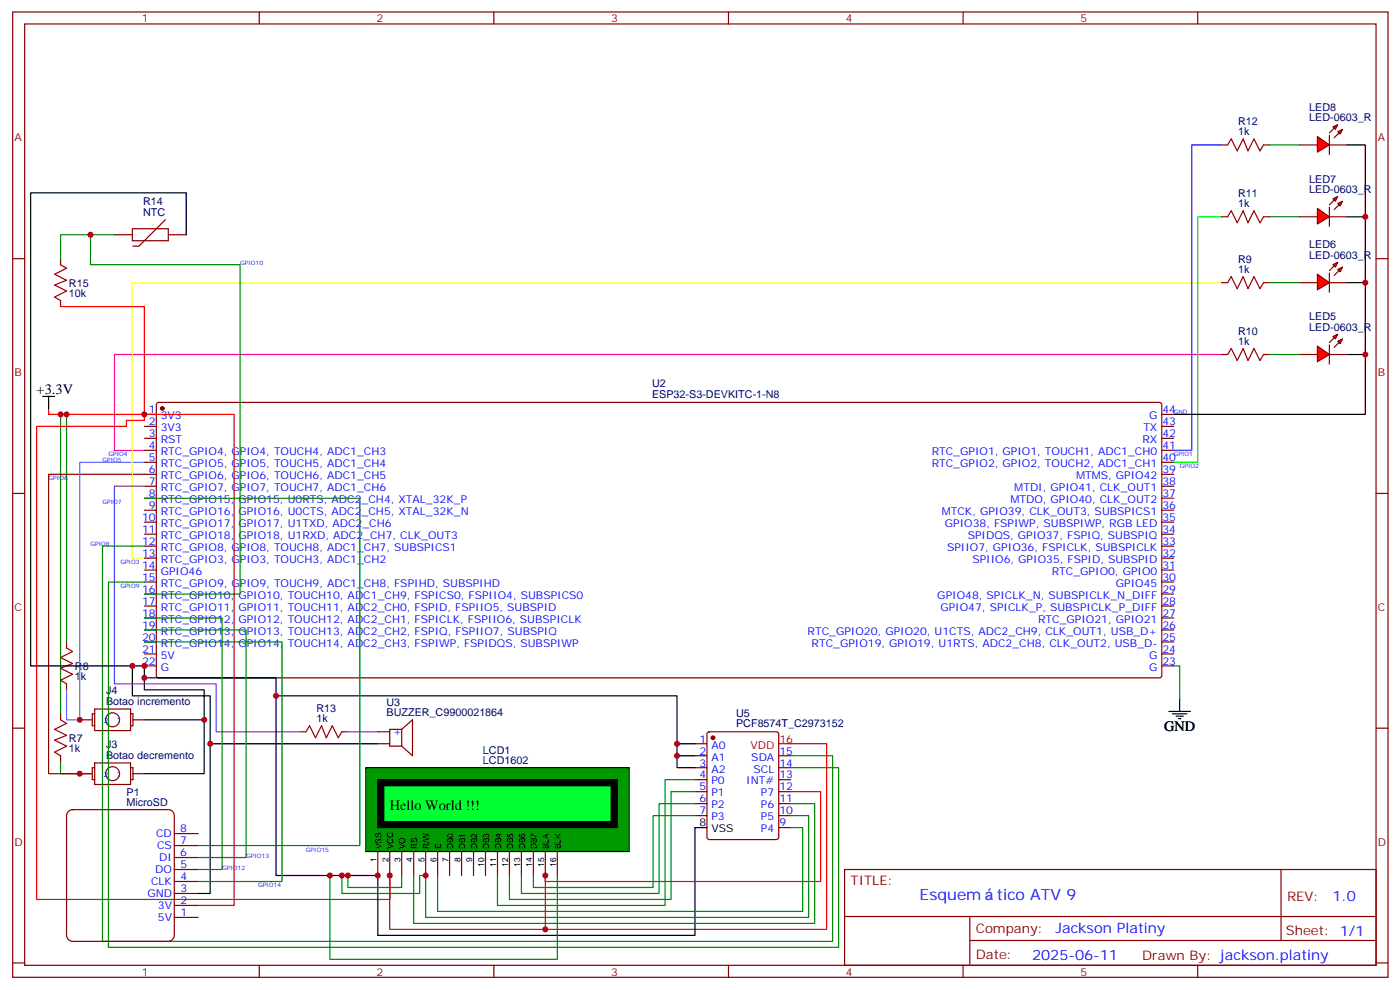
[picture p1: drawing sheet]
<svg xmlns="http://www.w3.org/2000/svg" width="413mm" height="292mm" viewBox="0 0 413 292" stroke-linecap="round" stroke-linejoin="round" font-family="sans-serif">
<g fill="none" stroke="#870000" stroke-width=".35">
<path d="M3.7 3.5h405.4v284.4h-405.4zM7.3 7.1h398.3v277.2h-398.3zM76.4 3.5v3.6M145.6 3.5v3.6M214.7 3.5v3.6M283.8 3.5v3.6M353 3.5v3.6M3.7 76.2h3.6M405.6 76.2h3.5M3.7 145.3h3.6M405.6 145.3h3.5M19.6 189.1v1.8"/>
<path d="M3.7 214.5h3.6M17.9 210.3v1.7M19.6 201.4v1.8M23.5 212h3.5M27.9 208.8h10.6v6.4h-10.6zM27.9 210.3h-.7v3.5h.7M31.1 212a2.06 2.06 0 0 1 3-1.9 2.06 2.06 0 0 1 .4 3.5 2.06 2.06 0 0 1-3.3-1l-.1-.6M38.5 210.3h.7v3.5h-.7M39.1 212h3.4M405.6 214.5h3.5M17.9 222.6v1.8M23.5 227.9h3.5"/>
<path d="M27.9 224.7h10.6v6.4h-10.6zM27.9 226.1h-.7v3.6h.7M31.1 227.9a2.06 2.06 0 0 1 3-1.9 2.06 2.06 0 0 1 .4 3.5 2.06 2.06 0 0 1-3.3-1.1l-.1-.5M38.5 226.1h.7v3.6h-.7M39.1 227.9h3.4M248.9 256.1h156.7v28.2h-156.7zM377.5 256.1l.1 20.9M249 270h156.4M285.8 277h119.6M285.8 270v14.1M3.7 283.6h3.6M76.4 284.3v3.6"/>
<path d="M145.6 284.3v3.6M214.7 284.3v3.6M283.8 284.3v3.6M353 284.3v3.6M405.6 283.6h3.5"/>
</g>
<path d="M17.9 122.1v88.2M19.6 122.1v67M17.9 224.4v3.5h8.8" fill="none" stroke="#008700" stroke-width=".35"/>
<path d="M19.6 190.9l1.8 1-3.5 1.8 3.5 1.7-3.5 1.4 3.5 1.8-3.5 1.8 1.7 1M17.9 212l1.7 1.1-3.5 1.7 3.5 1.8-3.5 1.4 3.5 1.8-3.5 1.7 1.8 1.1" fill="none" stroke="#a10000" stroke-width=".35"/>
<g fill="none" stroke="#000" stroke-width=".35">
<path d="M397.1 42.7h5.3v79.4h-56.5M397.1 63.9h5.3M397.1 83.3h5.3M12.6 116.8h3.5M14.3 116.8v3.5M397.1 104.4h5.3M42.5 212h17.7M111.3 219.1h-49.4v-14.1h-22.9v-8.9h3.5v7.1h17.7v24.7h-17.7M344.5 209.5h6.3M345.6 210.3h4.2M346.6 211h2.1M347.3 211.7h.7"/>
<path d="M347.7 206v3.5"/>
</g>
<path d="M42.5 139.7h-28.2v88.2h9.2" fill="none" stroke="#900" stroke-width=".35"/>
<path d="M42.5 136.2h-19v75.8h-3.9v-8.8" fill="none" stroke="#0cf" stroke-width=".35"/>
<path d="M360 104.4h-326.3v28.2h8.8" fill="none" stroke="#f0f" stroke-width=".35"/>
<path d="M360 83.3h-321v81.1h3.5" fill="none" stroke="#ff0" stroke-width=".35"/>
<path d="M360 63.9h-7v72.3h-7.1" fill="none" stroke="#0f0" stroke-width=".35"/>
<path d="M360 42.7h-8.8v89.9h-5.3" fill="none" stroke="#00f" stroke-width=".35"/>
<path d="M14.3 120.3v1.8h28.2v1.7h-5.2v1.8h-26.5v139.3h104.1v-7v15.9h128.7v-54.7h-10.6" fill="none" stroke="#f00" stroke-width=".35"/>
<g fill="#f00" stroke="#870000" stroke-width=".35">
<path d="M388.3 102l3.5 2.4-3.5 2.1z"/>
<path d="M391.8 101.6v5.6z"/>
</g>
<g fill="#870000" stroke="#870000" stroke-width=".35">
<path d="M391.8 100.9l1.4-1.4z"/>
<path d="M393.2 102.3l1.4-1.4z"/>
</g>
<g fill="#f00" stroke="#870000" stroke-width=".35">
<path d="M392.9 99.1l1.4-.7-.7 1.4z"/>
<path d="M394.3 100.5l1.4-.7-.7 1.4z"/>
</g>
<path d="M383 104.4h5.3M391.8 104.4h5.3" fill="none" stroke="#870000" stroke-width=".35"/>
<g fill="#f00" stroke="#870000" stroke-width=".35">
<path d="M388.3 80.8l3.5 2.5-3.5 2.1z"/>
<path d="M391.8 80.4v5.7z"/>
</g>
<g fill="#870000" stroke="#870000" stroke-width=".35">
<path d="M391.8 79.7l1.4-1.4z"/>
<path d="M394.6 79.7l-1.4 1.4z"/>
</g>
<g fill="#f00" stroke="#870000" stroke-width=".35">
<path d="M392.9 78l1.4-.7-.7 1.4z"/>
<path d="M394.3 79.4l1.4-.7-.7 1.4z"/>
</g>
<g fill="none" stroke="#870000" stroke-width=".35">
<path d="M360 42.7h1.8M372.4 42.7h1.8M360 63.9h1.8M372.4 63.9h1.8M360 83.3h1.8M372.4 83.3h1.8M383 83.3h5.3M391.8 83.3h5.3M46.3 118.7l.5-.2 295.2 .1 .4 .6-.1 80-.6 .5-295.2-.1-.4-.6v-79.8zM360 104.4h1.8M372.4 104.4h1.8M42.5 122.1h3.6"/>
<path d="M42.5 125.6h3.6M42.5 129.1h3.6M42.5 132.6h3.6M42.5 136.2h3.6M42.5 139.7h3.6M342.4 122.1h3.5M342.4 125.6h3.5M342.4 129.1h3.5M342.4 132.6h3.5M342.4 136.2h3.5M342.4 139.7h3.5M42.5 143.2h3.6"/>
<path d="M42.5 146.8h3.6M42.5 150.3h3.6M42.5 153.8h3.6M42.5 157.3h3.6M342.4 143.2h3.5M342.4 146.8h3.5M342.4 150.3h3.5M342.4 153.8h3.5M342.4 157.3h3.5M42.5 160.9h3.6M42.5 164.4h3.6M42.5 167.9h3.6"/>
<path d="M42.5 171.4h3.6M42.5 175h3.6M42.5 178.5h3.6M342.4 160.9h3.5M342.4 164.4h3.5M342.4 167.9h3.5M342.4 171.4h3.5M342.4 175h3.5M342.4 178.5h3.5M42.5 182h3.6M42.5 185.6h3.6M42.5 189.1h3.6"/>
<path d="M42.5 192.6h3.6M42.5 196.1h3.6M342.4 182h3.5M342.4 185.6h3.5M342.4 189.1h3.5M342.4 192.6h3.5M342.4 196.1h3.5"/>
</g>
<path d="M361.8 42.7l1.1-1.8 1.7 3.5 1.8-3.5 1.4 3.5 1.8-3.5 1.7 3.5 1.1-1.7M361.8 63.9l1.1-1.8 1.7 3.5 1.8-3.5 1.4 3.5 1.8-3.5 1.7 3.5 1.1-1.7M361.8 83.3l1.1-1.8 1.7 3.5 1.8-3.5 1.4 3.5 1.8-3.5 1.7 3.5 1.1-1.7M361.8 104.4l1.1-1.7 1.7 3.5 1.8-3.5 1.4 3.5 1.8-3.5 1.7 3.5 1.1-1.8" fill="none" stroke="#a10000" stroke-width=".35"/>
<path d="M374.2 42.7h8.8M374.2 63.9h8.8M374.2 83.3h8.8M374.2 104.4h8.8" fill="none" stroke="#008700" stroke-width=".35"/>
<circle cx="47.8" cy="120.3" r=".53" fill="#870000" stroke="#870000" stroke-width=".35"/>
<g fill="#f00" stroke="#870000" stroke-width=".35">
<path d="M388.3 61.4l3.5 2.5-3.5 2.1z"/>
<path d="M391.8 61v5.7z"/>
</g>
<g fill="#870000" stroke="#870000" stroke-width=".35">
<path d="M391.8 60.3l1.4-1.4z"/>
<path d="M393.2 61.7l1.4-1.4z"/>
</g>
<g fill="#f00" stroke="#870000" stroke-width=".35">
<path d="M392.9 58.6l1.4-.7-.7 1.4z"/>
<path d="M394.3 60l1.4-.7-.7 1.4z"/>
</g>
<path d="M383 63.9h5.3M391.8 63.9h5.3" fill="none" stroke="#870000" stroke-width=".35"/>
<g fill="#f00" stroke="#870000" stroke-width=".35">
<path d="M388.3 40.2l3.5 2.5-3.5 2.1z"/>
<path d="M391.8 39.9v5.6z"/>
</g>
<g fill="#870000" stroke="#870000" stroke-width=".35">
<path d="M391.8 39.2l1.4-1.5z"/>
<path d="M393.2 40.6l1.4-1.4z"/>
</g>
<g fill="#f00" stroke="#870000" stroke-width=".35">
<path d="M392.9 37.4l1.4-.7-.7 1.4z"/>
<path d="M394.3 38.8l1.4-.7-.7 1.4z"/>
</g>
<path d="M383 42.7h5.3M391.8 42.7h5.3" fill="none" stroke="#870000" stroke-width=".35"/>
<path d="M107.8 226.1h77.6v24.7h-77.6z" fill="#090" stroke="#000" stroke-width=".35"/>
<g fill="none" stroke="#870000" stroke-width=".35">
<path d="M111.3 250.8v7.1M114.9 250.8v7.1M118.4 250.8v7.1M121.9 250.8v7.1M125.4 250.8v7.1M129 250.8v7.1M132.5 250.8v7.1M136 250.8v7.1M139.6 250.8v7.1M143.1 250.8v7.1M146.6 250.8v7.1M150.1 250.8v7.1"/>
<path d="M153.7 250.8v7.1M157.2 250.8v7.1M160.7 250.8v7.1M164.3 250.8v7.1"/>
</g>
<path d="M111.3 229.7h70.6v14.1h-70.6z" fill="#000" stroke="#000" stroke-width=".35"/>
<path d="M113.1 231.4h67v10.6h-67z" fill="none" stroke="#000" stroke-width=".35"/>
<path d="M113.1 231.4h67v10.6h-67z" fill="#0f3" stroke="#000" stroke-width=".35"/>
<path d="M17.9 78l1.7 1-3.5 1.8 3.5 1.7-3.5 1.5 3.5 1.7-3.5 1.8 1.8 1M90.2 215.5l1-1.7 1.8 3.5 1.8-3.5 1.4 3.5 1.7-3.5 1.8 3.5 1.1-1.8" fill="none" stroke="#a10000" stroke-width=".35"/>
<g fill="none" stroke="#870000" stroke-width=".35">
<path d="M17.9 76.2v1.8M33.7 69.1h5.3M39 67.4h10.6v3.5h-10.6zM48.7 64.7l-7.7 7.8h-1.8M49.6 69.1h5.3M17.9 88.5v1.8M88.4 215.5h1.8M100.8 215.5h1.7M111.3 215.5h3.6M111.3 219.1h3.6M118.4 214.8h-3.5v5h3.5M118.4 214.8v5"/>
<path d="M118.4 214.8l3.2-2.8v10.6l-3.2-2.8M204.8 219.1h3.6M208.6 215.8l.5-.3h19.7l.7 .5v30.6l-.4 .6-20 .1-.7-.5v-30.5zM20.2 239l1.2-.5h28.2a1.76 1.76 0 0 1 1.8 1.7v35.3a1.89 1.89 0 0 1-1.8 1.8h-28.2a1.89 1.89 0 0 1-1.8-1.8v-35.3zM204.8 222.6h3.6M204.8 226.1h3.6M204.8 229.7h3.6M204.8 233.2h3.6M204.8 236.7h3.6M229.5 222.6h3.5M229.5 226.1h3.5M229.5 229.7h3.5"/>
<path d="M229.5 233.2h3.5M229.5 236.7h3.5M51.4 259.6h7M51.4 256.1h7M51.4 252.6h7M51.4 249.1h7M51.4 245.5h7M204.8 240.2h3.6M229.5 240.2h3.5M229.5 243.8h3.5M51.4 270.2h7M51.4 266.7h7"/>
<path d="M51.4 263.2h7"/>
</g>
<path d="M42.5 143.2h-8.8v58.2h30v14.1h24.7M102.5 215.5h8.8" fill="none" stroke="#90c" stroke-width=".35"/>
<path d="M54.9 69.1v-12.3h-45.9v139.3h30M42.5 199.7h38.9v58.2h29.9v17.6h93.5v-31.7h3.6M61.9 219.1v44.1h-3.5M81.4 205h118.1v21.1h5.3M199.5 219.1h5.3M199.5 222.6h5.3" fill="none" stroke="#000" stroke-width=".35"/>
<circle cx="210.1" cy="217.3" r=".53" fill="#870000" stroke="#870000" stroke-width=".35"/>
<path d="M17.9 90.3h24.6v31.8h26.5v144.6h-10.6M229.5 219.1h3.5M233 233.2h8.9v26.4h-81.2v-1.7v15.9" fill="none" stroke="#f00" stroke-width=".35"/>
<g fill="none" stroke="#008700" stroke-width=".35">
<path d="M26.7 69.1v8.9h44.1v97h-28.3M33.7 69.1h-15.8v7.1M42.5 146.8h63.5v102.3h-47.6M42.5 160.9h-12.3v116.4h215.2v-54.7h-12.4M42.5 171.4h-10.5v107.6h215.2v-52.9h-14.2M42.5 182h23v74.1h-7.1M42.5 185.6h30v67h-14.1M42.5 189.1h40.6v70.5h-24.7M345.9 196.1h1.8v9.9M204.8 229.7h-8.8v37h-49.4v-8.8M204.8 233.2h-7v31.7h-47.7v-7M204.8 236.7h-10.6v26.5h-40.5v-5.3"/>
<path d="M233 236.7h7.1v35.3h-118.2v-14.1M97.2 257.9v24.7h67.1v-24.7M102.5 257.9v3.5h15.9v-3.5M204.8 240.2h-12.3v21.2h-35.3v-3.5M233 243.8h3.6v24.7h-107.6v-10.6M233 240.2h5.3v30h-112.9v-12.3h-1.7v5.3h-22.9v-5.3"/>
</g>
<g fill="#c00">
<circle cx="23.5" cy="227.9" r=".88"/>
<circle cx="23.5" cy="212" r=".88"/>
<circle cx="60.2" cy="212" r=".88"/>
<circle cx="402.4" cy="104.4" r=".88"/>
<circle cx="402.4" cy="83.3" r=".88"/>
<circle cx="402.4" cy="63.9" r=".88"/>
<circle cx="42.5" cy="196.1" r=".88"/>
<circle cx="19.6" cy="122.1" r=".88"/>
<circle cx="17.9" cy="122.1" r=".88"/>
<circle cx="42.5" cy="122.1" r=".88"/>
<circle cx="42.5" cy="199.7" r=".88"/>
<circle cx="114.9" cy="257.9" r=".88"/>
<circle cx="111.3" cy="257.9" r=".88"/>
<circle cx="81.4" cy="205" r=".88"/>
<circle cx="199.5" cy="222.6" r=".88"/>
<circle cx="199.5" cy="219.1" r=".88"/>
<circle cx="102.5" cy="257.9" r=".88"/>
<circle cx="100.8" cy="257.9" r=".88"/>
<circle cx="125.4" cy="257.9" r=".88"/>
<circle cx="97.2" cy="257.9" r=".88"/>
<circle cx="160.7" cy="273.8" r=".88"/>
<circle cx="160.7" cy="257.9" r=".88"/>
<circle cx="39" cy="196.1" r=".88"/>
<circle cx="26.7" cy="69.1" r=".88"/>
<circle cx="61.9" cy="219.1" r=".88"/>
</g>
<g font-size="4.6" fill="#00f">
<text x="271" y="265.1">Esquem</text>
<text x="293.8" y="265.1">tico ATV 9</text>
</g>
<g font-size="4.2">
<text x="10.8" y="116.1">+3.3V</text>
<text x="343.1" y="215.2">GND</text>
<text x="114.9" y="238.5">Hello World !!!</text>
</g>
<g font-size="4.2" fill="#00f">
<text x="392.7" y="265.4">1.0</text>
<text x="311.1" y="274.9">Jackson Platiny</text>
<text x="304.2" y="282.7">2025-06-11</text>
</g>
<g font-size="3.9" fill="#800">
<text x="250.7" y="260.7">TITLE:</text>
<text x="379.3" y="265.4">REV:</text>
<text x="287.6" y="274.9">Company:</text>
<text x="379" y="275.5">Sheet: 1/1</text>
<text x="287.6" y="282.6">Date:</text>
<text x="336.6" y="282.7">Drawn By: jackson.platiny</text>
</g>
<g font-size="3.2" fill="#800">
<text x="41.8" y="6.5">1</text>
<text x="111" y="6.5">2</text>
<text x="180.1" y="6.5">3</text>
<text x="249.3" y="6.5">4</text>
<text x="318.4" y="6.5">5</text>
<text x="4.3" y="41.6">A</text>
<text x="406.1" y="41.6">A</text>
<text x="4.3" y="110.8">B</text>
<text x="406.1" y="110.8">B</text>
<text x="4.3" y="179.9">C</text>
<text x="406.1" y="179.9">C</text>
<text x="4.3" y="249.1">D</text>
<text x="406.1" y="249.1">D</text>
<text x="41.8" y="287.3">1</text>
<text x="111" y="287.3">2</text>
<text x="180.1" y="287.3">3</text>
<text x="249.3" y="287.3">4</text>
<text x="318.4" y="287.3">5</text>
</g>
<g font-size="3.2" fill="#000080">
<text x="385.8" y="35.6">LED-0603_R</text>
<text x="385.8" y="32.6">LED8</text>
<text x="364.9" y="39.9">1k</text>
<text x="364.9" y="36.8">R12</text>
<text x="385.8" y="53.8">LED7</text>
<text x="364.9" y="58">R11</text>
<text x="385.8" y="56.8">LED-0603_R</text>
<text x="42.2" y="63.7">NTC</text>
<text x="42.2" y="60.5">R14</text>
<text x="364.9" y="61">1k</text>
<text x="364.9" y="77.4">R9</text>
<text x="385.8" y="76.2">LED-0603_R</text>
<text x="385.8" y="73.2">LED6</text>
<text x="364.9" y="80.4">1k</text>
<text x="20.3" y="87.5">10k</text>
<text x="20.3" y="84.5">R15</text>
<text x="385.8" y="94.3">LED5</text>
<text x="364.9" y="101.6">1k</text>
<text x="364.9" y="98.6">R10</text>
<text x="385.8" y="97.4">LED-0603_R</text>
<text x="192.2" y="117.3">ESP32-S3-DEVKITC-1-N8</text>
<text x="192.2" y="114">U2</text>
<text x="22.1" y="197.4">R8</text>
<text x="22.1" y="200.4">1k</text>
<text x="31.3" y="207.8">Botao incremento</text>
<text x="31.3" y="204.6">J4</text>
<text x="93.3" y="209.7">R13</text>
<text x="113.9" y="207.9">U3</text>
<text x="93.3" y="212.7">1k</text>
<text x="113.9" y="211">BUZZER_C9900021864</text>
<text x="217" y="214.3">PCF8574T_C2973152</text>
<text x="217" y="211.1">U5</text>
<text x="20.3" y="221.6">1k</text>
<text x="20.3" y="218.5">R7</text>
<text x="31.3" y="220.4">J3</text>
<text x="31.3" y="223.7">Botao decremento</text>
<text x="142.3" y="225.1">LCD1602</text>
<text x="142.3" y="222">LCD1</text>
<text x="37.3" y="237.4">MicroSD</text>
<text x="37.3" y="234.4">P1</text>
</g>
<g font-size="3.2" fill="#00f">
<text x="43.9" y="121.7">1</text>
<text x="43.9" y="125.2">2</text>
<text x="47.4" y="123.5">3V3</text>
<text x="338.6" y="123.5">G</text>
<text x="342.6" y="125.2">43</text>
<text x="342.6" y="121.7">44</text>
<text x="43.9" y="128.8">3</text>
<text x="47.4" y="127">3V3</text>
<text x="47.4" y="130.5">RST</text>
<text x="336.7" y="130.5">RX</text>
<text x="337" y="127">TX</text>
<text x="342.6" y="128.8">42</text>
<text x="43.9" y="132.3">4</text>
<text x="43.9" y="135.8">5</text>
<text x="47.4" y="134.1">RTC_GPIO4, GPIO4, TOUCH4, ADC1_CH3</text>
<text x="47.4" y="137.6">RTC_GPIO5, GPIO5, TOUCH5, ADC1_CH4</text>
<text x="274.6" y="137.6">RTC_GPIO2, GPIO2, TOUCH2, ADC1_CH1</text>
<text x="274.6" y="134.1">RTC_GPIO1, GPIO1, TOUCH1, ADC1_CH0</text>
<text x="342.6" y="135.8">40</text>
<text x="342.6" y="132.3">41</text>
<text x="43.9" y="139.3">6</text>
<text x="43.9" y="142.9">7</text>
<text x="47.4" y="141.1">RTC_GPIO6, GPIO6, TOUCH6, ADC1_CH5</text>
<text x="317.1" y="141.1">MTMS, GPIO42</text>
<text x="342.6" y="142.9">38</text>
<text x="342.6" y="139.3">39</text>
<text x="43.9" y="146.4">8</text>
<text x="43.9" y="149.9">9</text>
<text x="47.4" y="144.6">RTC_GPIO7, GPIO7, TOUCH7, ADC1_CH6</text>
<text x="47.4" y="148.2">RTC_GPIO15, GPIO15, U0RTS, ADC2_CH4, XTAL_32K_P</text>
<text x="297.8" y="148.2">MTDO, GPIO40, CLK_OUT2</text>
<text x="298.9" y="144.6">MTDI, GPIO41, CLK_OUT1</text>
<text x="342.6" y="149.9">36</text>
<text x="342.6" y="146.4">37</text>
<text x="41.9" y="153.5">10</text>
<text x="47.4" y="151.7">RTC_GPIO16, GPIO16, U0CTS, ADC2_CH5, XTAL_32K_N</text>
<text x="47.4" y="155.2">RTC_GPIO17, GPIO17, U1TXD, ADC2_CH6</text>
<text x="277.6" y="151.7">MTCK, GPIO39, CLK_OUT3, SUBSPICS1</text>
<text x="278.5" y="155.2">GPIO38, FSPIWP, SUBSPIWP, RGB LED</text>
<text x="342.6" y="153.5">35</text>
<text x="41.9" y="157">11</text>
<text x="41.9" y="160.5">12</text>
<text x="47.4" y="158.7">RTC_GPIO18, GPIO18, U1RXD, ADC2_CH7, CLK_OUT3</text>
<text x="285.2" y="158.7">SPIDQS, GPIO37, FSPIQ, SUBSPIQ</text>
<text x="342.6" y="160.5">33</text>
<text x="342.6" y="157">34</text>
<text x="41.9" y="164">13</text>
<text x="41.9" y="167.6">14</text>
<text x="47.4" y="162.3">RTC_GPIO8, GPIO8, TOUCH8, ADC1_CH7, SUBSPICS1</text>
<text x="47.4" y="165.8">RTC_GPIO3, GPIO3, TOUCH3, ADC1_CH2</text>
<text x="279.1" y="162.3">SPIIO7, GPIO36, FSPICLK, SUBSPICLK</text>
<text x="286.6" y="165.8">SPIIO6, GPIO35, FSPID, SUBSPID</text>
<text x="342.6" y="167.6">31</text>
<text x="342.6" y="164">32</text>
<text x="41.9" y="171.1">15</text>
<text x="47.4" y="169.3">GPIO46</text>
<text x="47.4" y="172.9">RTC_GPIO9, GPIO9, TOUCH9, ADC1_CH8, FSPIHD, SUBSPIHD</text>
<text x="310" y="169.3">RTC_GPIO0, GPIO0</text>
<text x="328.9" y="172.9">GPIO45</text>
<text x="342.6" y="171.1">30</text>
<text x="41.9" y="174.6">16</text>
<text x="41.9" y="178.2">17</text>
<text x="47.4" y="176.4">RTC_GPIO10, GPIO10, TOUCH10, ADC1_CH9, FSPICS0, FSPIIO4, SUBSPICS0</text>
<text x="47.4" y="179.9">RTC_GPIO11, GPIO11, TOUCH11, ADC2_CH0, FSPID, FSPIIO5, SUBSPID</text>
<text x="276.2" y="176.4">GPIO48, SPICLK_N, SUBSPICLK_N_DIFF</text>
<text x="277.2" y="179.9">GPIO47, SPICLK_P, SUBSPICLK_P_DIFF</text>
<text x="342.6" y="178.2">28</text>
<text x="342.6" y="174.6">29</text>
<text x="41.9" y="181.7">18</text>
<text x="41.9" y="185.2">19</text>
<text x="47.4" y="183.4">RTC_GPIO12, GPIO12, TOUCH12, ADC2_CH1, FSPICLK, FSPIIO6, SUBSPICLK</text>
<text x="306" y="183.4">RTC_GPIO21, GPIO21</text>
<text x="342.6" y="185.2">26</text>
<text x="342.6" y="181.7">27</text>
<text x="41.9" y="188.7">20</text>
<text x="47.4" y="187">RTC_GPIO13, GPIO13, TOUCH13, ADC2_CH2, FSPIQ, FSPIIO7, SUBSPIQ</text>
<text x="47.4" y="190.5">RTC_GPIO14, GPIO14, TOUCH14, ADC2_CH3, FSPIWP, FSPIDQS, SUBSPIWP</text>
<text x="238" y="187">RTC_GPIO20, GPIO20, U1CTS, ADC2_CH9, CLK_OUT1, USB_D+</text>
<text x="239.2" y="190.5">RTC_GPIO19, GPIO19, U1RTS, ADC2_CH8, CLK_OUT2, USB_D-</text>
<text x="342.6" y="188.7">25</text>
<text x="41.9" y="192.3">21</text>
<text x="41.9" y="195.8">22</text>
<text x="47.4" y="194">5V</text>
<text x="47.4" y="197.6">G</text>
<text x="338.6" y="197.6">G</text>
<text x="338.6" y="194">G</text>
<text x="342.6" y="195.8">23</text>
<text x="342.6" y="192.3">24</text>
<text x="115.9" y="216.6">+</text>
<text x="206.2" y="218.7">1</text>
<text x="209.7" y="220.5">A0</text>
<text x="206.2" y="222.2">2</text>
<text x="206.2" y="225.8">3</text>
<text x="209.7" y="224">A1</text>
<text x="209.7" y="227.5">A2</text>
<text x="221.4" y="224">SDA</text>
<text x="222.1" y="227.5">SCL</text>
<text x="229.7" y="225.8">14</text>
<text x="229.7" y="222.2">15</text>
<text x="206.2" y="229.3">4</text>
<text x="206.2" y="232.8">5</text>
<text x="209.7" y="231.1">P0</text>
<text x="219.9" y="231.1">INT#</text>
<text x="229.7" y="232.8">12</text>
<text x="229.7" y="229.3">13</text>
<text x="206.2" y="236.4">6</text>
<text x="206.2" y="239.9">7</text>
<text x="209.7" y="234.6">P1</text>
<text x="209.7" y="238.1">P2</text>
<text x="224.3" y="238.1">P6</text>
<text x="224.3" y="234.6">P7</text>
<text x="229.7" y="239.9">10</text>
<text x="229.7" y="236.4">11</text>
<text x="53.1" y="245.2">8</text>
<text x="209.7" y="241.7">P3</text>
<text x="224.3" y="245.2">P4</text>
<text x="224.3" y="241.7">P5</text>
<text x="229.7" y="243.4">9</text>
<text x="46" y="246.6">CD</text>
<text x="46.3" y="250.1">CS</text>
<text x="53.1" y="248.7">7</text>
<text x="45.8" y="257.2">DO</text>
<text x="46.9" y="253.6">DI</text>
<text x="53.1" y="252.2">6</text>
<text x="53.2" y="255.8">5</text>
<text x="44.5" y="260.7">CLK</text>
<text x="53.2" y="262.8">3</text>
<text x="53.2" y="259.3">4</text>
<text x="43.4" y="264.2">GND</text>
<text x="46.5" y="267.8">3V</text>
<text x="53.2" y="269.9">1</text>
<text x="53.2" y="266.4">2</text>
<text x="46.5" y="271.4">5V</text>
</g>
<g font-size="3.2" fill="#f00">
<text x="221.2" y="220.5">VDD</text>
<text x="229.7" y="218.7">16</text>
</g>
<g font-size="3.2">
<text x="206.2" y="243.4">8</text>
<text x="209.7" y="245.2">VSS</text>
</g>
<g font-size="2.5">
<text x="112.4" y="250.1" transform="rotate(-90 112.4 250.1)">VSS</text>
<text x="115.9" y="250.1" transform="rotate(-90 115.9 250.1)">VCC</text>
<text x="119.5" y="250.1" transform="rotate(-90 119.5 250.1)">VO</text>
<text x="123" y="250.1" transform="rotate(-90 123 250.1)">RS</text>
<text x="126.5" y="250.1" transform="rotate(-90 126.5 250.1)">R/W</text>
<text x="130" y="250.1" transform="rotate(-90 130 250.1)">E</text>
<text x="133.6" y="250.1" transform="rotate(-90 133.6 250.1)">DB0</text>
<text x="137.1" y="250.1" transform="rotate(-90 137.1 250.1)">DB1</text>
<text x="140.6" y="250.1" transform="rotate(-90 140.6 250.1)">DB2</text>
<text x="144.1" y="250.1" transform="rotate(-90 144.1 250.1)">DB3</text>
<text x="147.7" y="250.1" transform="rotate(-90 147.7 250.1)">DB4</text>
<text x="151.2" y="250.1" transform="rotate(-90 151.2 250.1)">DB5</text>
<text x="154.7" y="250.1" transform="rotate(-90 154.7 250.1)">DB6</text>
<text x="158.3" y="250.1" transform="rotate(-90 158.3 250.1)">DB7</text>
<text x="161.8" y="250.1" transform="rotate(-90 161.8 250.1)">BLA</text>
<text x="165.3" y="250.1" transform="rotate(-90 165.3 250.1)">BLK</text>
<text x="111" y="254" transform="rotate(-90 111 254)">1</text>
<text x="114.5" y="254" transform="rotate(-90 114.5 254)">2</text>
<text x="118" y="254" transform="rotate(-90 118 254)">3</text>
<text x="121.6" y="254" transform="rotate(-90 121.6 254)">4</text>
<text x="125.1" y="254" transform="rotate(-90 125.1 254)">5</text>
<text x="128.6" y="254" transform="rotate(-90 128.6 254)">6</text>
<text x="132.2" y="254" transform="rotate(-90 132.2 254)">7</text>
<text x="135.7" y="254" transform="rotate(-90 135.7 254)">8</text>
<text x="139.2" y="254" transform="rotate(-90 139.2 254)">9</text>
<text x="142.7" y="255.3" transform="rotate(-90 142.7 255.3)">10</text>
<text x="146.3" y="255.3" transform="rotate(-90 146.3 255.3)">11</text>
<text x="149.8" y="255.3" transform="rotate(-90 149.8 255.3)">12</text>
<text x="153.3" y="255.3" transform="rotate(-90 153.3 255.3)">13</text>
<text x="156.8" y="255.3" transform="rotate(-90 156.8 255.3)">14</text>
<text x="160.4" y="255.3" transform="rotate(-90 160.4 255.3)">15</text>
<text x="163.9" y="255.3" transform="rotate(-90 163.9 255.3)">16</text>
</g>
<g font-size="2.1" fill="#00f">
<text x="30.6" y="213.1">2</text>
<text x="34.4" y="213.1">1</text>
<text x="30.6" y="228.9">2</text>
<text x="34.4" y="228.9">1</text>
</g>
<g font-size="1.8" fill="#00f">
<text x="70.8" y="78">GPIO10</text>
<text x="345.9" y="122.1">GND</text>
<text x="30.2" y="136.2">GPIO5</text>
<text x="32" y="134.4">GPIO4</text>
<text x="345.9" y="134.4">GPIO1</text>
<text x="347.7" y="137.9">GPIO2</text>
<text x="14.3" y="141.5">GPIO6</text>
<text x="30.2" y="148.5">GPIO7</text>
<text x="26.7" y="160.9">GPIO8</text>
<text x="35.5" y="166.2">GPIO3</text>
<text x="35.5" y="173.2">GPIO9</text>
<text x="90.2" y="250.8">GPIO15</text>
<text x="65.5" y="256.1">GPIO12</text>
<text x="72.5" y="252.6">GPIO13</text>
<text x="76.1" y="261.4">GPIO14</text>
</g>
</svg>
